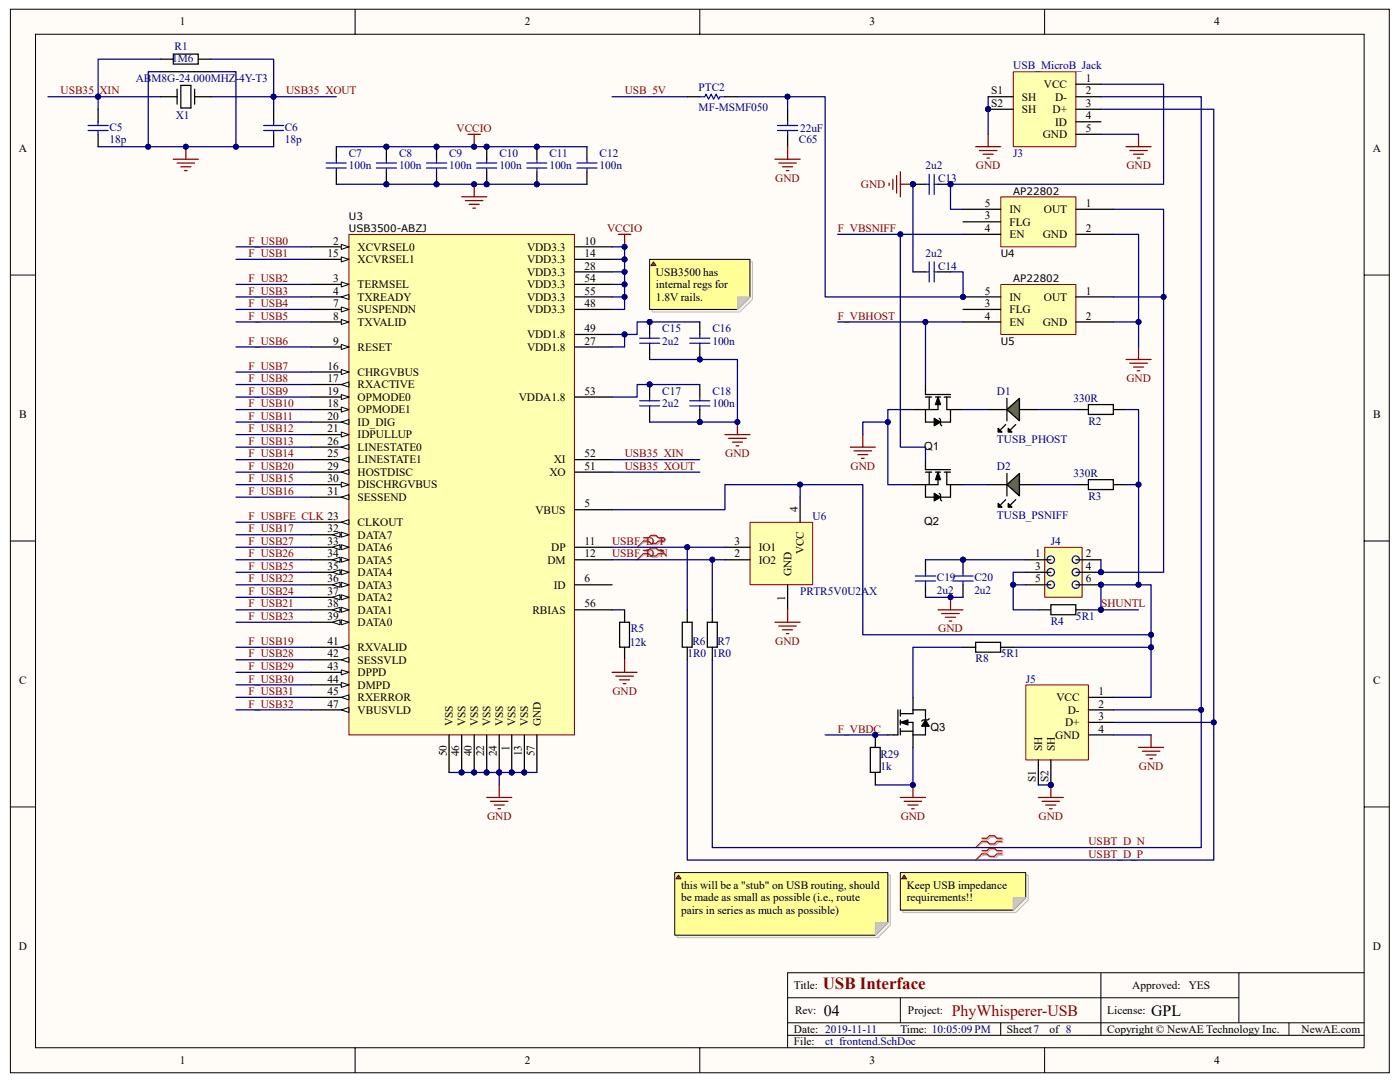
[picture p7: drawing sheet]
<svg xmlns="http://www.w3.org/2000/svg" width="279mm" height="216mm" viewBox="0 0 279 216" stroke-linecap="round" stroke-linejoin="round" font-family="sans-serif">
<path d="M2.1 1.9h275.2v212.2h-275.2z" fill="#fffcf8"/>
<path d="M2.1 1.8h275.2v212.3h-275.2z" fill="none" stroke="#000" stroke-width=".2"/>
<path d="M7.1 6.9h265.1v202.2h-265.1z" fill="#fffcf8"/>
<g fill="none" stroke="#000" stroke-width=".2">
<path d="M7.1 6.8h265.1v202.3h-265.1zM70.9 1.8v5M139.7 1.8v5M208.5 1.8v5M2.1 54.9h5M272.3 54.9h5M2.1 107.9h5M272.3 107.9h5M2.1 161h5M272.3 161h5M157.2 199.1h90M179.7 199.1v5"/>
<path d="M219.7 194.1v12.5M247.2 194.1h-90v15M272.3 194.1h-25.1v10M70.9 209.1v5M139.7 209.1v5M157.2 206.6h115.1M157.2 204.1h115.1M199.7 204.1v2.5M208.5 209.1v5M257.2 204.1v2.5"/>
</g>
<path d="M69.7 46.8h44.9v99.8h-44.9z" fill="#ffffb0"/>
<path d="M69.6 46.8h45v99.8h-45z" fill="none" stroke="#800000" stroke-width=".2"/>
<path d="M62.1 49.3h7.5M102.1 146.6v7.5" fill="none" stroke="#000" stroke-width=".25"/>
<circle cx="102.1" cy="154.1" r=".49" fill="#000080" stroke="#000080" stroke-width=".2"/>
<path d="M68.1 48.8l1.5 .5-1.5 .5z" fill="#fffcf8"/>
<path d="M68.1 48.8l1.5 .5-1.5 .5z" fill="none" stroke="#000" stroke-width=".2"/>
<path d="M62.1 56.7h7.5" fill="none" stroke="#000" stroke-width=".25"/>
<path d="M68.1 56.3l1.5 .4-1.5 .6z" fill="#fffcf8"/>
<path d="M68.1 56.3l1.5 .4-1.5 .6z" fill="none" stroke="#000" stroke-width=".2"/>
<path d="M62.1 59.2h7.5" fill="none" stroke="#000" stroke-width=".25"/>
<path d="M68.1 59.2l1.5-.4v1z" fill="#fffcf8"/>
<path d="M68.1 59.2l1.5-.4v1z" fill="none" stroke="#000" stroke-width=".2"/>
<path d="M62.1 61.7h7.5M114.6 101.7h7.6M114.6 116.7h7.6" fill="none" stroke="#000" stroke-width=".25"/>
<path d="M68.1 61.3l1.5 .4-1.5 .6z" fill="#fffcf8"/>
<path d="M68.1 61.3l1.5 .4-1.5 .6z" fill="none" stroke="#000" stroke-width=".2"/>
<path d="M62.1 64.2h7.5" fill="none" stroke="#000" stroke-width=".25"/>
<path d="M68.1 63.8l1.5 .4-1.5 .5z" fill="#fffcf8"/>
<path d="M68.1 63.8l1.5 .4-1.5 .5z" fill="none" stroke="#000" stroke-width=".2"/>
<path d="M62.1 69.2h7.5" fill="none" stroke="#000" stroke-width=".25"/>
<path d="M68.1 68.7l1.5 .5-1.5 .5z" fill="#fffcf8"/>
<path d="M68.1 68.7l1.5 .5-1.5 .5z" fill="none" stroke="#000" stroke-width=".2"/>
<path d="M62.1 51.8h7.5M114.6 49.3h7.6M114.6 51.8h7.6M114.6 109.2h7.6M114.6 111.7h7.6M104.6 146.6v7.5" fill="none" stroke="#000" stroke-width=".25"/>
<circle cx="104.6" cy="154.1" r=".49" fill="#000080" stroke="#000080" stroke-width=".2"/>
<path d="M68.1 51.3l1.5 .5-1.5 .5z" fill="#fffcf8"/>
<path d="M68.1 51.3l1.5 .5-1.5 .5z" fill="none" stroke="#000" stroke-width=".2"/>
<path d="M62.1 74.2h7.5" fill="none" stroke="#000" stroke-width=".25"/>
<path d="M68.1 73.7l1.5 .5-1.5 .5z" fill="#fffcf8"/>
<path d="M68.1 73.7l1.5 .5-1.5 .5z" fill="none" stroke="#000" stroke-width=".2"/>
<path d="M62.1 76.7h7.5" fill="none" stroke="#000" stroke-width=".25"/>
<path d="M68.1 76.7l1.5-.5v1z" fill="#fffcf8"/>
<path d="M68.1 76.7l1.5-.5v1z" fill="none" stroke="#000" stroke-width=".2"/>
<path d="M62.1 81.7h7.5" fill="none" stroke="#000" stroke-width=".25"/>
<path d="M68.1 81.2l1.5 .5-1.5 .5z" fill="#fffcf8"/>
<path d="M68.1 81.2l1.5 .5-1.5 .5z" fill="none" stroke="#000" stroke-width=".2"/>
<path d="M62.1 79.2h7.5" fill="none" stroke="#000" stroke-width=".25"/>
<path d="M68.1 78.7l1.5 .5-1.5 .5z" fill="#fffcf8"/>
<path d="M68.1 78.7l1.5 .5-1.5 .5z" fill="none" stroke="#000" stroke-width=".2"/>
<path d="M62.1 84.2h7.5" fill="none" stroke="#000" stroke-width=".25"/>
<path d="M68.1 84.2l1.5-.5v1z" fill="#fffcf8"/>
<path d="M68.1 84.2l1.5-.5v1z" fill="none" stroke="#000" stroke-width=".2"/>
<path d="M62.1 86.7h7.5" fill="none" stroke="#000" stroke-width=".25"/>
<path d="M68.1 86.2l1.5 .5-1.5 .5z" fill="#fffcf8"/>
<path d="M68.1 86.2l1.5 .5-1.5 .5z" fill="none" stroke="#000" stroke-width=".2"/>
<path d="M62.1 104.2h7.5M97.1 146.6v7.5" fill="none" stroke="#000" stroke-width=".25"/>
<circle cx="97.1" cy="154.1" r=".48" fill="#000080" stroke="#000080" stroke-width=".2"/>
<path d="M68.1 104.2l1.5-.5v1z" fill="#fffcf8"/>
<path d="M68.1 104.2l1.5-.5v1z" fill="none" stroke="#000" stroke-width=".2"/>
<path d="M62.1 91.7h7.5M99.6 146.6v7.5" fill="none" stroke="#000" stroke-width=".25"/>
<circle cx="99.6" cy="154.1" r=".49" fill="#000080" stroke="#000080" stroke-width=".2"/>
<path d="M68.1 91.7l1.5-.5v1z" fill="#fffcf8"/>
<path d="M68.1 91.7l1.5-.5v1z" fill="none" stroke="#000" stroke-width=".2"/>
<path d="M62.1 89.2h7.5" fill="none" stroke="#000" stroke-width=".25"/>
<path d="M68.1 89.2l1.5-.5v1z" fill="#fffcf8"/>
<path d="M68.1 89.2l1.5-.5v1z" fill="none" stroke="#000" stroke-width=".2"/>
<path d="M114.6 54.3h7.6M114.6 69.2h7.6M62.1 94.2h7.5" fill="none" stroke="#000" stroke-width=".25"/>
<path d="M68.1 94.2l1.5-.5v1z" fill="#fffcf8"/>
<path d="M68.1 94.2l1.5-.5v1z" fill="none" stroke="#000" stroke-width=".2"/>
<path d="M62.1 96.7h7.5" fill="none" stroke="#000" stroke-width=".25"/>
<path d="M68.1 96.2l1.5 .5-1.5 .5z" fill="#fffcf8"/>
<path d="M68.1 96.2l1.5 .5-1.5 .5z" fill="none" stroke="#000" stroke-width=".2"/>
<path d="M62.1 99.2h7.5" fill="none" stroke="#000" stroke-width=".25"/>
<path d="M68.1 99.2l1.5-.5v1z" fill="#fffcf8"/>
<path d="M68.1 99.2l1.5-.5v1z" fill="none" stroke="#000" stroke-width=".2"/>
<path d="M62.1 106.7h7.5" fill="none" stroke="#000" stroke-width=".25"/>
<path d="M68.1 106.2l1.5 .5-1.5 .5z" fill="#fffcf8"/>
<path d="M68.1 106.2l1.5 .5-1.5 .5z" fill="none" stroke="#000" stroke-width=".2"/>
<path d="M66.4 106.7l1.5-.5v1z" fill="#fffcf8"/>
<path d="M66.4 106.7l1.5-.5v1z" fill="none" stroke="#000" stroke-width=".2"/>
<path d="M62.1 109.2h7.5" fill="none" stroke="#000" stroke-width=".25"/>
<path d="M68.1 108.7l1.5 .5-1.5 .5z" fill="#fffcf8"/>
<path d="M68.1 108.7l1.5 .5-1.5 .5z" fill="none" stroke="#000" stroke-width=".2"/>
<path d="M66.4 109.2l1.5-.5v1z" fill="#fffcf8"/>
<path d="M66.4 109.2l1.5-.5v1z" fill="none" stroke="#000" stroke-width=".2"/>
<path d="M62.1 111.7h7.5" fill="none" stroke="#000" stroke-width=".25"/>
<path d="M68.1 111.2l1.5 .5-1.5 .5z" fill="#fffcf8"/>
<path d="M68.1 111.2l1.5 .5-1.5 .5z" fill="none" stroke="#000" stroke-width=".2"/>
<path d="M66.4 111.7l1.5-.5v1z" fill="#fffcf8"/>
<path d="M66.4 111.7l1.5-.5v1z" fill="none" stroke="#000" stroke-width=".2"/>
<path d="M62.1 114.2h7.5" fill="none" stroke="#000" stroke-width=".25"/>
<path d="M68.1 113.7l1.5 .5-1.5 .5z" fill="#fffcf8"/>
<path d="M68.1 113.7l1.5 .5-1.5 .5z" fill="none" stroke="#000" stroke-width=".2"/>
<path d="M66.4 114.2l1.5-.5v1z" fill="#fffcf8"/>
<path d="M66.4 114.2l1.5-.5v1z" fill="none" stroke="#000" stroke-width=".2"/>
<path d="M62.1 116.7h7.5" fill="none" stroke="#000" stroke-width=".25"/>
<path d="M68.1 116.2l1.5 .5-1.5 .5z" fill="#fffcf8"/>
<path d="M68.1 116.2l1.5 .5-1.5 .5z" fill="none" stroke="#000" stroke-width=".2"/>
<path d="M66.4 116.7l1.5-.5v1z" fill="#fffcf8"/>
<path d="M66.4 116.7l1.5-.5v1z" fill="none" stroke="#000" stroke-width=".2"/>
<path d="M62.1 119.2h7.5" fill="none" stroke="#000" stroke-width=".25"/>
<path d="M68.1 118.7l1.5 .5-1.5 .5z" fill="#fffcf8"/>
<path d="M68.1 118.7l1.5 .5-1.5 .5z" fill="none" stroke="#000" stroke-width=".2"/>
<path d="M66.4 119.2l1.5-.5v1z" fill="#fffcf8"/>
<path d="M66.4 119.2l1.5-.5v1z" fill="none" stroke="#000" stroke-width=".2"/>
<path d="M62.1 121.7h7.5" fill="none" stroke="#000" stroke-width=".25"/>
<path d="M68.1 121.2l1.5 .5-1.5 .5z" fill="#fffcf8"/>
<path d="M68.1 121.2l1.5 .5-1.5 .5z" fill="none" stroke="#000" stroke-width=".2"/>
<path d="M66.4 121.7l1.5-.5v1z" fill="#fffcf8"/>
<path d="M66.4 121.7l1.5-.5v1z" fill="none" stroke="#000" stroke-width=".2"/>
<path d="M62.1 124.2h7.5" fill="none" stroke="#000" stroke-width=".25"/>
<path d="M68.1 123.7l1.5 .5-1.5 .5z" fill="#fffcf8"/>
<path d="M68.1 123.7l1.5 .5-1.5 .5z" fill="none" stroke="#000" stroke-width=".2"/>
<path d="M66.4 124.2l1.5-.5v1z" fill="#fffcf8"/>
<path d="M66.4 124.2l1.5-.5v1z" fill="none" stroke="#000" stroke-width=".2"/>
<path d="M62.1 129.2h7.5M94.6 146.6v7.5" fill="none" stroke="#000" stroke-width=".25"/>
<circle cx="94.6" cy="154.1" r=".49" fill="#000080" stroke="#000080" stroke-width=".2"/>
<path d="M68.1 129.2l1.5-.5v1z" fill="#fffcf8"/>
<path d="M68.1 129.2l1.5-.5v1z" fill="none" stroke="#000" stroke-width=".2"/>
<path d="M62.1 131.7h7.5" fill="none" stroke="#000" stroke-width=".25"/>
<path d="M68.1 131.7l1.5-.5v1z" fill="#fffcf8"/>
<path d="M68.1 131.7l1.5-.5v1z" fill="none" stroke="#000" stroke-width=".2"/>
<path d="M62.1 134.2h7.5" fill="none" stroke="#000" stroke-width=".25"/>
<path d="M68.1 133.7l1.5 .5-1.5 .5z" fill="#fffcf8"/>
<path d="M68.1 133.7l1.5 .5-1.5 .5z" fill="none" stroke="#000" stroke-width=".2"/>
<path d="M62.1 136.7h7.5" fill="none" stroke="#000" stroke-width=".25"/>
<path d="M68.1 136.2l1.5 .5-1.5 .5z" fill="#fffcf8"/>
<path d="M68.1 136.2l1.5 .5-1.5 .5z" fill="none" stroke="#000" stroke-width=".2"/>
<path d="M62.1 139.1h7.5" fill="none" stroke="#000" stroke-width=".25"/>
<path d="M68.1 139.1l1.5-.4v1z" fill="#fffcf8"/>
<path d="M68.1 139.1l1.5-.4v1z" fill="none" stroke="#000" stroke-width=".2"/>
<path d="M62.1 141.6h7.5M92.1 146.6v7.5" fill="none" stroke="#000" stroke-width=".25"/>
<circle cx="92.1" cy="154.1" r=".49" fill="#000080" stroke="#000080" stroke-width=".2"/>
<path d="M68.1 141.6l1.5-.4v1z" fill="#fffcf8"/>
<path d="M68.1 141.6l1.5-.4v1z" fill="none" stroke="#000" stroke-width=".2"/>
<path d="M114.6 56.7h7.6M114.6 59.2h7.6M114.6 61.7h7.6M114.6 66.7h7.6M114.6 79.2h7.6M114.6 94.2h7.6M114.6 91.7h7.6M114.6 121.7h7.6M89.6 146.6v7.5M107.1 146.6v7.5" fill="none" stroke="#000" stroke-width=".25"/>
<g fill="#000080" stroke="#000080" stroke-width=".2">
<circle cx="102.1" cy="154.1" r=".49"/>
<circle cx="104.6" cy="154.1" r=".49"/>
<circle cx="97.1" cy="154.1" r=".48"/>
<circle cx="99.6" cy="154.1" r=".49"/>
<circle cx="94.6" cy="154.1" r=".49"/>
<circle cx="92.1" cy="154.1" r=".49"/>
</g>
<path d="M202.2 14.4h12.5v14.9h-12.5z" fill="#ffffb0"/>
<path d="M202.2 14.3h12.5v15h-12.5z" fill="none" stroke="#800000" stroke-width=".2"/>
<path d="M197.2 19.3h5M214.7 19.3h5M214.7 16.8h5M197.2 21.8h5M214.7 21.8h5M214.7 26.8h5M214.7 24.3h5" fill="none" stroke="#000" stroke-width=".25"/>
<circle cx="197.2" cy="21.8" r=".49" fill="#000080" stroke="#000080" stroke-width=".2"/>
<path d="M204.7 136.7h12.5v14.9h-12.5z" fill="#ffffb0"/>
<path d="M204.7 136.7h12.5v14.9h-12.5z" fill="none" stroke="#800000" stroke-width=".2"/>
<path d="M217.2 139.1h5M207.2 151.6v5M209.7 151.6v5M217.2 141.6h5M217.2 144.1h5M217.2 146.6h5" fill="none" stroke="#000" stroke-width=".25"/>
<circle cx="209.7" cy="156.6" r=".49" fill="#000080" stroke="#000080" stroke-width=".2"/>
<path d="M208.5 109.2h7.5v10h-7.5z" fill="#ffffb0"/>
<path d="M208.5 109.2h7.5v10h-7.5z" fill="none" stroke="#800000" stroke-width=".2"/>
<path d="M204.7 111.7h5M204.7 114.2h5M204.7 116.7h5M214.7 111.7h5M214.7 114.2h5M214.7 116.7h5" fill="none" stroke="#000" stroke-width=".25"/>
<g fill="#000080" stroke="#000080" stroke-width=".2">
<circle cx="219.7" cy="114.2" r=".49"/>
<circle cx="219.7" cy="116.7" r=".49"/>
</g>
<g fill="none" stroke="#00f" stroke-width=".25">
<circle cx="209.7" cy="111.7" r=".74"/>
<circle cx="209.7" cy="114.2" r=".74"/>
<circle cx="209.7" cy="116.7" r=".74"/>
<circle cx="214.7" cy="116.7" r=".74"/>
<circle cx="214.7" cy="111.7" r=".74"/>
<circle cx="214.7" cy="114.2" r=".74"/>
</g>
<path d="M199.7 39.3h15v10h-15z" fill="#ffffb0"/>
<path d="M199.7 39.3h15v10h-15z" fill="none" stroke="#800000" stroke-width=".2"/>
<path d="M192.2 41.8h7.5M192.2 46.8h7.5M192.2 44.3h7.5M214.7 41.8h7.5M214.7 46.8h7.5" fill="none" stroke="#000" stroke-width=".25"/>
<path d="M199.7 56.8h15v9.9h-15z" fill="#ffffb0"/>
<path d="M199.7 56.8h15v9.9h-15z" fill="none" stroke="#800000" stroke-width=".2"/>
<g fill="none" stroke="#000" stroke-width=".25">
<path d="M192.2 59.2h7.5M214.7 59.2h7.5M192.2 64.2h7.5M192.2 61.7h7.5M214.7 64.2h7.5M182.2 139.1v3.3h-2.5M179.2 141.6v5h-2M179.7 144.1h2.5v5M179.7 145.9h2.5M179.7 144.1l1.5-.4v1zM179.7 141.6v1.3M179.7 143.7v1"/>
<path d="M179.7 145.4v1.2M182.2 141.6h2.5v2.1M184.7 143.7l.7 1.2h-1.5zM184.7 144.9v1.7h-2.5M185.4 143.4l-.2 .3h-1l-.3 .2"/>
</g>
<circle cx="192.2" cy="59.2" r=".49" fill="#000080" stroke="#000080" stroke-width=".2"/>
<path d="M179.7 144.1l1.5-.4v1zM184.7 143.7l.7 1.2h-1.5z" fill="#000"/>
<path d="M149.7 104.2h12.5v12.5h-12.5z" fill="#ffffb0"/>
<path d="M149.7 104.2h12.5v12.5h-12.5z" fill="none" stroke="#800000" stroke-width=".2"/>
<path d="M159.7 99.2v5M197.2 81.7h3.8M200.7 84.7l-1 1M202.7 84.7l-1 1M203.5 81.7h3.7M144.7 109.2h5M144.7 111.7h5M157.2 116.7v5" fill="none" stroke="#000" stroke-width=".25"/>
<g fill="none" stroke="#800000" stroke-width=".25">
<path d="M194.7 29.3h5M195.5 30h3.4M196.2 30.8h2M197 31.5h.5M197.2 26.8v2.5M224.7 29.3h5M225.5 30h3.5M226.2 30.8h2M227 31.5h.5M227.2 26.8v2.5M224.7 71.7h5M225.5 72.5h3.5"/>
<path d="M226.2 73.2h2M227 74h.5M227.2 69.2v2.5M97.1 159.1h5M97.9 159.9h3.5M99.6 156.6v2.5M179.7 159.1h5M180.4 159.9h3.5M182.2 156.6v2.5M207.2 159.1h5M208 159.9h3.5M209.7 156.6v2.5"/>
<path d="M227.2 149.1h5M228 149.9h3.5M228.7 150.6h2M229.5 151.4h.5M229.7 146.6v2.5M98.6 160.6h2M99.4 161.4h.5M181.2 160.6h2M181.9 161.4h.5M208.7 160.6h2M209.5 161.4h.5"/>
</g>
<g fill="#000080" stroke="#000080" stroke-width=".2">
<circle cx="182.2" cy="156.6" r=".49"/>
<circle cx="209.7" cy="156.6" r=".49"/>
</g>
<path d="M201 81.7l2.5-2.2v4.5z" fill="#0f0"/>
<path d="M201 79.5v4.5M197.2 96.7h3.8M199.2 85.5l.8 .7h-.8zM200.7 99.7l-1 1M201 81.7l2.5-2.2v4.5zM201.2 85.5l.8 .7h-.8zM202.7 99.7l-1 1M203.5 96.7h3.7" fill="none" stroke="#000" stroke-width=".25"/>
<path d="M199.2 85.5l.8 .7h-.8zM201.2 85.5l.8 .7h-.8z" fill="#000"/>
<path d="M201 96.7l2.5-2.2v4.5z" fill="#0f0"/>
<g fill="none" stroke="#000" stroke-width=".25">
<path d="M32.1 11.8h2.5M32.1 19.3h3.2M32.1 14.3h4.9M34.6 10.8h5v2h-5zM35.3 17.8v3M36.1 17h2v4.5h-2zM37.2 14.3h4.9M38.8 19.3h3.3M38.8 17.8v3M39.6 11.8h2.5M137.2 19.3h2.5M144.7 19.3h2.5"/>
<path d="M19.6 21.8v2.5M19.6 26.8v2.5M54.6 21.8v2.5M54.6 26.8v2.5M67.1 29.3v2.5M67.1 34.3v2.5M77.1 29.3v2.5M77.1 34.3v2.5M87.1 29.3v2.5M87.1 34.3v2.5M97.1 29.3v2.5M97.1 34.3v2.5"/>
<path d="M107.1 29.3v2.5M107.1 34.3v2.5M117.1 29.3v2.5M117.1 34.3v2.5M157.2 21.8v2.5M157.2 26.8v2.5M182.2 36.8h2.5M187.2 36.8h2.5M182.2 54.3h2.5M187.2 54.3h2.5M129.6 64.2v2.5M129.6 69.2v2.5"/>
<path d="M129.6 76.7v2.5M139.7 64.2v2.5M139.7 69.2v2.5M139.7 76.7v2.5M184.7 76.7v2h5M184.7 79.2h1.2M185.4 79.2v2.5M186.7 79.2h1M187.2 79.2l.5 1.5h-1zM187.2 79.2v2.5h-5M188.4 79.2h1.3M189 79.2v2.5h3.2"/>
<path d="M129.6 81.7v2.5M139.7 81.7v2.5M184.7 81.7v2.5h1.7M184.7 91.7v2h5M184.7 96.7v2.5h1.7M184.7 94.2h1.2M185.4 94.2v2.5M186.4 83.5l1.3 .7-1.3 .8zM186.4 98.4l1.3 .8-1.3 .7zM186.7 94.2h1M187.2 94.2l.5 1.5h-1zM187.2 94.2v2.5h-5"/>
<path d="M187.5 83.5l.2 .2v1l.2 .3M187.5 98.4l.2 .3v1l.2 .2M188.4 94.2h1.3M189 94.2v2.5h3.2M189.7 81.7v2.5h-2M189.7 96.7v2.5h-2M201 96.7l2.5-2.2v4.5zM201 94.5v4.5M214.7 81.7h2.5M214.7 96.7h2.5M217.2 80.7h5v2h-5zM217.2 95.7h5v2h-5z"/>
<path d="M222.2 81.7h2.5M222.2 96.7h2.5M184.7 111.7v2.5M184.7 116.7v2.5M192.2 111.7v2.5M192.2 116.7v2.5M199.2 100.5l.8 .7h-.8zM201.2 100.5l.8 .7h-.8zM123.7 124.2h1.9v4.9h-1.9zM124.7 121.7v2.5M124.7 129.2v2.5M136.2 124.2h1.9v4.9h-1.9z"/>
<path d="M137.2 121.7v2.5M137.2 129.2v2.5M141.2 124.2h2v4.9h-2zM142.2 121.7v2.5M142.2 129.2v2.5M192.2 129.2h2.5M194.7 128.2h5v1.9h-5zM199.7 129.2h2.5M207.2 121.7h2.5M209.7 120.7h5v2h-5zM214.7 121.7h2.5M173.7 149.1h2v5h-2z"/>
<path d="M174.7 146.6v2.5M174.7 154.1v2.5"/>
</g>
<path d="M187.2 79.2l.5 1.5h-1zM186.4 83.5l1.3 .7-1.3 .8zM187.2 94.2l.5 1.5h-1zM186.4 98.4l1.3 .8-1.3 .7zM199.2 100.5l.8 .7h-.8zM201.2 100.5l.8 .7h-.8z" fill="#000"/>
<g fill="none" stroke="#800000" stroke-width=".25">
<path d="M34.6 31.8h5M35.3 32.5h3.5M36.1 33.3h2M36.8 34h.5M37.1 29.3v2.5M92.1 39.3h5M93.4 26.8h2.5M94.6 26.8v2.5M94.6 36.8v2.5M154.7 31.8h5M155.4 32.5h3.5M156.2 33.3h2"/>
<path d="M156.9 34h.5M157.2 29.3v2.5M177.4 36.5v.5M178.2 35.8v2M178.9 35v3.5M179.7 36.8h2.5M179.7 34.3v5M92.9 40h3.5M93.6 40.8h2M94.4 41.5h.5M123.4 46.8h2.5M124.7 46.8v2.5"/>
<path d="M144.7 86.7h5M145.4 87.5h3.5M146.2 88.2h2M146.9 89h.5M147.2 84.2v2.5M169.7 89.2h5M170.4 90h3.5M171.2 90.7h2M171.9 91.5h.5M172.2 86.7v2.5M189.7 119.2v2.5M122.2 134.2h4.9"/>
<path d="M122.9 134.9h3.5M123.7 135.7h1.9M124.4 136.4h.5M124.7 131.7v2.5M154.7 124.2h5M155.4 124.9h3.5M156.2 125.7h2M156.9 126.4h.5M157.2 121.7v2.5M187.2 121.7h5M187.9 122.4h3.6M188.7 123.2h2"/>
<path d="M189.4 123.9h.5"/>
</g>
<g fill="#000080" stroke="#000080" stroke-width=".2">
<circle cx="182.2" cy="36.8" r=".49"/>
<circle cx="189.7" cy="36.8" r=".49"/>
<circle cx="192.2" cy="111.7" r=".49"/>
<circle cx="189.7" cy="119.2" r=".49"/>
<circle cx="124.6" cy="49.3" r=".49"/>
<circle cx="37.1" cy="29.3" r=".49"/>
<circle cx="129.6" cy="64.2" r=".49"/>
<circle cx="139.7" cy="71.7" r=".49"/>
<circle cx="87.1" cy="29.3" r=".49"/>
<circle cx="87.1" cy="36.8" r=".49"/>
<circle cx="97.1" cy="29.3" r=".49"/>
<circle cx="97.1" cy="36.8" r=".49"/>
<circle cx="107.1" cy="29.3" r=".49"/>
<circle cx="107.1" cy="36.8" r=".49"/>
<circle cx="129.6" cy="76.7" r=".49"/>
<circle cx="139.7" cy="84.2" r=".49"/>
<circle cx="77.1" cy="29.3" r=".49"/>
<circle cx="77.1" cy="36.8" r=".49"/>
<circle cx="94.6" cy="36.8" r=".49"/>
<circle cx="94.6" cy="29.3" r=".49"/>
<circle cx="147.2" cy="84.2" r=".48"/>
<circle cx="219.7" cy="121.7" r=".49"/>
<circle cx="174.7" cy="146.6" r=".48"/>
<circle cx="232.2" cy="59.2" r=".49"/>
<circle cx="227.2" cy="64.2" r=".49"/>
<circle cx="142.2" cy="111.7" r=".49"/>
<circle cx="239.7" cy="141.6" r=".48"/>
<circle cx="242.2" cy="144.1" r=".49"/>
<circle cx="209.7" cy="156.6" r=".49"/>
<circle cx="197.2" cy="21.8" r=".49"/>
<circle cx="92.1" cy="154.1" r=".49"/>
<circle cx="94.6" cy="154.1" r=".49"/>
<circle cx="97.1" cy="154.1" r=".48"/>
<circle cx="99.6" cy="154.1" r=".49"/>
<circle cx="102.1" cy="154.1" r=".49"/>
<circle cx="104.6" cy="154.1" r=".49"/>
<circle cx="124.6" cy="51.7" r=".49"/>
<circle cx="124.6" cy="54.2" r=".49"/>
<circle cx="124.6" cy="56.7" r=".49"/>
<circle cx="124.6" cy="59.2" r=".49"/>
<circle cx="124.6" cy="66.7" r=".49"/>
<circle cx="177.2" cy="84.2" r=".49"/>
<circle cx="184.7" cy="64.2" r=".49"/>
<circle cx="179.7" cy="46.8" r=".49"/>
<circle cx="159.7" cy="96.7" r=".49"/>
<circle cx="229.7" cy="126.7" r=".49"/>
<circle cx="229.7" cy="129.2" r=".49"/>
<circle cx="202.2" cy="116.7" r=".49"/>
<circle cx="227.2" cy="96.7" r=".49"/>
<circle cx="227.2" cy="116.7" r=".49"/>
<circle cx="137.2" cy="109.2" r=".49"/>
<circle cx="19.6" cy="19.3" r=".49"/>
<circle cx="54.6" cy="19.3" r=".49"/>
<circle cx="29.6" cy="29.3" r=".49"/>
<circle cx="47.1" cy="29.3" r=".49"/>
<circle cx="219.7" cy="114.2" r=".49"/>
<circle cx="157.2" cy="19.3" r=".49"/>
<circle cx="192.2" cy="59.2" r=".49"/>
<circle cx="182.2" cy="156.6" r=".49"/>
<circle cx="219.7" cy="116.7" r=".49"/>
</g>
<g fill="none" stroke="#00f" stroke-width=".25">
<path d="M139.7 19.3h1l.2-.5 .5 1 .5-1 .5 1 .5-1 .5 1 .3-.5h1M17.6 26h4M17.6 25h4M19.6 24.3v.7M19.6 26v.8M52.6 26h4M52.6 25h4M54.6 24.3v.7M54.6 26v.8M65.1 33.5h4M65.1 32.5h4M67.1 31.8v.7"/>
<path d="M67.1 33.5v.8M75.1 33.5h4M75.1 32.5h4M77.1 31.8v.7M77.1 33.5v.8M85.1 33.5h4M85.1 32.5h4M87.1 31.8v.7M87.1 33.5v.8M95.1 33.5h4M95.1 32.5h4M97.1 31.8v.7"/>
<path d="M97.1 33.5v.8M105.1 33.5h4M105.1 32.5h4M107.1 31.8v.7M107.1 33.5v.8M115.1 33.5h4M115.1 32.5h4M117.1 31.8v.7M117.1 33.5v.8M155.2 26h4M155.2 25h4M157.2 24.3v.7"/>
<path d="M157.2 26v.8M184.7 36.8h.7M185.4 34.8v4M186.4 34.8v4M186.4 36.8h.8M184.7 54.3h.7M185.4 52.3v4M186.4 52.3v4M186.4 54.3h.8M127.7 68.5h4M127.7 67.5h4M127.7 80h4"/>
<path d="M129.6 66.7v.8M129.6 68.5v.7M129.6 79.2v.8M137.7 68.5h4M137.7 67.5h4M137.7 80h4M139.7 66.7v.8M139.7 68.5v.7M139.7 79.2v.8M127.7 81h4M129.6 81v.7M137.7 81h4"/>
<path d="M139.7 81v.7M182.7 114.9h4M182.7 115.9h4M184.7 114.2v.7M184.7 115.9v.8M190.2 114.9h4M190.2 115.9h4M192.2 114.2v.7M192.2 115.9v.8"/>
</g>
<path d="M128.7 110.1h.9l.6-.5h.9l.6 .5h1M128.7 110.7h.9l.6 .5h.9l.6-.5h1M128.7 107.6h.9l.6-.5h.9l.6 .5h1M128.7 108.2h.9l.6 .5h.9l.6-.5h1M196.2 170h1l.5-.5h1l.5 .5h1M196.2 170.6h1l.5 .5h1l.5-.5h1M196.2 167.5h1l.5-.5h1l.5 .5h1M196.2 168.1h1l.5 .5h1l.5-.5h1" fill="none" stroke="#d0a19e" stroke-width=".25"/>
<path d="M128.7 110.7l-1.6 1M128.7 108.2l-1.6 1M196.2 170.6l-1.5 1M196.2 168.1l-1.5 1" fill="none" stroke="#d0a19e" stroke-width=".2"/>
<path d="M128.4 109.8h1l.5-.5h1l.5 .5h1M128.4 110.4h1l.5 .5h1l.5-.5h1M128.4 107.3h1l.5-.5h1l.5 .5h1M128.4 107.9h1l.5 .5h1l.5-.5h1M196 169.7h1l.5-.5h1l.4 .5h1.1M196 170.4h1l.5 .5h1l.4-.5h1.1M196 167.3h1l.5-.5h1l.4 .5h1.1M196 167.9h1l.5 .5h1l.4-.5h1.1" fill="none" stroke="#f00" stroke-width=".25"/>
<path d="M128.4 110.4l-1.3 1.3M128.4 108l-1.3 1.2M196 170.4l-1.3 1.2M196 167.9l-1.3 1.2" fill="none" stroke="#f00" stroke-width=".2"/>
<g fill="none" stroke="#000080" stroke-width=".25">
<path d="M32.1 14.3h-2.5v15M32.1 11.8h-12.5v7.5h-10M32.1 19.3h-12.5v2.5M42.1 19.3h12.5v2.5M42.1 14.3h5v15M42.1 11.8h12.5v7.5h12.5M122.2 19.3h15M147.2 19.3h10v2.5M157.2 19.3h7.5v39.9h27.5v-4.9h-2.5M197.2 19.3v7.5M219.7 16.8h12.5v20h-42.5v5h2.5M219.7 19.3h20v122.3h-17.5"/>
<path d="M19.6 29.3h35M67.1 29.3h50M67.1 36.8h50M182.2 36.8v17.5M219.7 26.8h7.5M219.7 21.8h22.5v122.3h-20M47.1 59.2h15M47.1 56.7h15M47.1 51.8h15M47.1 49.3h15M122.2 49.3h2.5v12.4h-2.5M122.2 59.2h2.5"/>
<path d="M122.2 56.7h2.5M122.2 54.3h2.5M122.2 51.8h2.5M167.2 46.8h12.5M192.2 46.8h-12.5v42.4h5v2.5M222.2 41.8h10v17.4h-10M222.2 46.8h5v22.4M232.2 59.2v55h-12.5v-2.5M47.1 64.2h15M47.1 61.7h15M47.1 69.2h15M47.1 74.2h15"/>
<path d="M47.1 76.7h15M47.1 79.2h15M122.2 66.7h2.5v2.5h-2.5M129.6 71.7h17.6v12.5h-17.6M139.7 64.2h-12.6v2.5h-2.4M139.7 76.7h-12.6v2.5h-4.9M167.2 64.2h17.5M192.2 64.2h-7.5v12.5M222.2 64.2h5M47.1 81.7h15M47.1 96.7h15M47.1 84.2h15"/>
<path d="M47.1 86.7h15M47.1 89.2h15M47.1 91.7h15M47.1 94.2h15M47.1 99.2h15M122.2 91.7h17.5M122.2 94.2h17.5M159.7 96.7h-15v5h-22.5M159.7 99.2v-2.5h12.5v30h57.5M177.2 84.2h-5v2.5M182.2 81.7h-5v15h5M192.2 81.7h5"/>
<path d="M192.2 96.7h5M207.2 96.7h7.5M207.2 81.7h7.5M224.7 81.7h2.5v15h-2.5M227.2 96.7v20M47.1 119.2h15M47.1 104.2h15M47.1 106.7h15M47.1 109.2h15M47.1 111.7h15M47.1 114.2h15M47.1 116.7h15"/>
<path d="M122.2 111.7h20v10M122.2 109.2h22.5M137.2 109.2v12.5M142.2 111.7h2.5M184.7 119.2h7.5M184.7 111.7h20M204.7 114.2h-2.5v2.5M204.7 116.7h-2.5v5h5M47.1 129.2h15M47.1 121.7h15M47.1 131.7h15M47.1 134.2h15"/>
<path d="M47.1 136.7h15M47.1 124.2h15M47.1 139.1h15M122.2 121.7h2.5M137.2 131.7v39.9h105v-27.5M142.2 131.7v37.4h97.5v-27.5M192.2 129.2h-10v9.9M202.2 129.2h27.5M217.2 121.7h2.5v-5h10v22.4h-7.5M219.7 121.7h7.5M47.1 141.6h15M89.6 154.1h17.5"/>
<path d="M99.6 154.1v2.5M164.7 146.6h12.5M182.2 149.1v7.5h-7.5M207.2 156.6h2.5M222.2 146.6h7.5"/>
</g>
<path d="M180.2 174.6h25v5l-2.5 2.5h-22.5z" fill-rule="evenodd" fill="#f7f4e4"/>
<path d="M180.2 174.6h25v5l-2.5 2.5h-22.5z" fill="none" stroke="#bfbdba" stroke-width=".2"/>
<path d="M179.7 174.1h25v5l-2.5 2.5h-22.5z" fill-rule="evenodd" fill="#ffff96"/>
<path d="M179.7 174.1h25v5l-2.5 2.5h-22.5z" fill="none" stroke="#000" stroke-width=".2"/>
<path d="M202.2 179.1h2.5l-2.5 2.5z" fill="#ccc9c1"/>
<path d="M202.2 179.1h2.5l-2.5 2.5z" fill="none" stroke="#bfbdba" stroke-width=".2"/>
<path d="M180.4 174.6l.5 .8h-1z" fill="#ff331e"/>
<path d="M180.4 174.6l.5 .8h-1z" fill="none" stroke="#300" stroke-width=".2"/>
<path d="M135.1 174.6h42.6v10l-2.5 2.5h-40.1z" fill-rule="evenodd" fill="#f7f4e4"/>
<path d="M135.1 174.6h42.6v10l-2.5 2.5h-40.1z" fill="none" stroke="#bfbdba" stroke-width=".2"/>
<path d="M134.7 174.1h42.5v10l-2.5 2.5h-40z" fill-rule="evenodd" fill="#ffff96"/>
<path d="M134.7 174.1h42.5v10l-2.5 2.5h-40z" fill="none" stroke="#000" stroke-width=".2"/>
<path d="M174.7 184.1h2.5l-2.5 2.5z" fill="#ccc9c1"/>
<path d="M174.7 184.1h2.5l-2.5 2.5z" fill="none" stroke="#bfbdba" stroke-width=".2"/>
<path d="M135.4 174.6l.5 .8h-1z" fill="#ff331e"/>
<path d="M135.4 174.6l.5 .8h-1z" fill="none" stroke="#300" stroke-width=".2"/>
<path d="M130.2 52.3h20v7.5l-2.5 2.5h-17.5z" fill-rule="evenodd" fill="#f7f4e4"/>
<path d="M130.2 52.3h20v7.5l-2.5 2.5h-17.5z" fill="none" stroke="#bfbdba" stroke-width=".2"/>
<path d="M129.6 51.8h20.1v7.4l-2.5 2.5h-17.6z" fill-rule="evenodd" fill="#ffff96"/>
<path d="M129.6 51.8h20.1v7.4l-2.5 2.5h-17.6z" fill="none" stroke="#000" stroke-width=".2"/>
<path d="M147.2 59.2h2.5l-2.5 2.5z" fill="#ccc9c1"/>
<path d="M147.2 59.2h2.5l-2.5 2.5z" fill="none" stroke="#bfbdba" stroke-width=".2"/>
<path d="M130.4 52.3l.5 .7h-1z" fill="#ff331e"/>
<path d="M130.4 52.3l.5 .7h-1z" fill="none" stroke="#300" stroke-width=".2"/>
<text font-size="3.4" fill="#800000" x="164.2" y="197.4">USB Interface</text>
<g font-size="3.2">
<text x="164.4" y="202.6">04</text>
<text x="229.7" y="202.6">GPL</text>
</g>
<text font-size="3.2" fill="#800000" x="189.9" y="202.6">PhyWhisperer-USB</text>
<g font-size="2.3">
<text x="35.9" y="5.1">1</text>
<text x="104.7" y="5.1">2</text>
<text x="173.5" y="5.1">3</text>
<text x="242.3" y="5.1">4</text>
<text x="208.3" y="17.6">VCC</text>
<text x="216.7" y="16.3">1</text>
<text x="197.8" y="18.8">S1</text>
<text x="197.8" y="21.3">S2</text>
<text x="204" y="20.1">SH</text>
<text x="204" y="22.6">SH</text>
<text x="210.1" y="22.6">D+</text>
<text x="210.6" y="20.1">D-</text>
<text x="216.7" y="21.3">3</text>
<text x="216.7" y="18.8">2</text>
<text x="216.7" y="23.8">4</text>
<text x="208.1" y="27.6">GND</text>
<text x="210.6" y="25.1">ID</text>
<text x="216.7" y="26.3">5</text>
<text x="3.8" y="30.4">A</text>
<text x="274" y="30.4">A</text>
<text x="196.6" y="41.3">5</text>
<text x="216.7" y="41.3">1</text>
<text x="196.6" y="43.8">3</text>
<text x="196.6" y="46.3">4</text>
<text x="201.5" y="45">FLG</text>
<text x="201.5" y="47.5">EN</text>
<text x="201.5" y="42.5">IN</text>
<text x="208.1" y="47.5">GND</text>
<text x="208.3" y="42.5">OUT</text>
<text x="216.7" y="46.3">2</text>
<text x="65.4" y="51.3">15</text>
<text x="66.5" y="48.8">2</text>
<text x="71.4" y="50">XCVRSEL0</text>
<text x="71.4" y="52.5">XCVRSEL1</text>
<text x="105.2" y="50">VDD3.3</text>
<text x="105.2" y="52.5">VDD3.3</text>
<text x="116.6" y="48.8">10</text>
<text x="116.6" y="51.3">14</text>
<text x="116.6" y="53.8">28</text>
<text x="66.5" y="56.3">3</text>
<text x="66.5" y="58.8">4</text>
<text x="71.4" y="57.5">TERMSEL</text>
<text x="105.2" y="55">VDD3.3</text>
<text x="105.2" y="57.5">VDD3.3</text>
<text x="116.6" y="56.3">54</text>
<text x="116.6" y="58.8">55</text>
<text x="130.9" y="55">USB3500 has</text>
<text x="130.9" y="57.5">internal regs for</text>
<text x="196.6" y="58.8">5</text>
<text x="216.7" y="58.8">1</text>
<text x="66.5" y="61.3">7</text>
<text x="66.5" y="63.8">8</text>
<text x="71.4" y="60">TXREADY</text>
<text x="71.4" y="62.5">SUSPENDN</text>
<text x="71.4" y="65">TXVALID</text>
<text x="105.2" y="62.5">VDD3.3</text>
<text x="105.2" y="60">VDD3.3</text>
<text x="116.6" y="61.3">48</text>
<text x="130.9" y="60">1.8V rails.</text>
<text x="196.6" y="61.3">3</text>
<text x="196.6" y="63.8">4</text>
<text x="201.5" y="62.5">FLG</text>
<text x="201.5" y="65">EN</text>
<text x="201.5" y="60">IN</text>
<text x="208.1" y="65">GND</text>
<text x="208.3" y="60">OUT</text>
<text x="216.7" y="63.8">2</text>
<text x="66.5" y="68.7">9</text>
<text x="71.4" y="70">RESET</text>
<text x="105.2" y="70">VDD1.8</text>
<text x="105.2" y="67.5">VDD1.8</text>
<text x="116.6" y="68.7">27</text>
<text x="116.6" y="66.3">49</text>
<text x="65.4" y="73.7">16</text>
<text x="65.4" y="76.2">17</text>
<text x="71.4" y="75">CHRGVBUS</text>
<text x="71.4" y="77.5">RXACTIVE</text>
<text x="3.8" y="83.4">B</text>
<text x="65.4" y="81.2">18</text>
<text x="65.4" y="78.7">19</text>
<text x="65.4" y="83.7">20</text>
<text x="71.4" y="82.5">OPMODE1</text>
<text x="71.4" y="80">OPMODE0</text>
<text x="103.5" y="80">VDDA1.8</text>
<text x="116.6" y="78.7">53</text>
<text x="274" y="83.4">B</text>
<text x="65.4" y="86.2">21</text>
<text x="65.4" y="88.7">26</text>
<text x="71.4" y="85">ID_DIG</text>
<text x="71.4" y="87.5">IDPULLUP</text>
<text x="71.4" y="90">LINESTATE0</text>
<text x="65.4" y="91.2">25</text>
<text x="65.4" y="93.7">29</text>
<text x="71.4" y="92.5">LINESTATE1</text>
<text x="71.4" y="95">HOSTDISC</text>
<text x="109.6" y="95">XO</text>
<text x="110.5" y="92.5">XI</text>
<text x="116.6" y="91.2">52</text>
<text x="116.6" y="93.7">51</text>
<text x="65.4" y="96.2">30</text>
<text x="65.4" y="98.7">31</text>
<text x="71.4" y="97.5">DISCHRGVBUS</text>
<text x="71.4" y="100">SESSEND</text>
<text x="116.6" y="101.2">5</text>
<text x="65.4" y="106.2">32</text>
<text x="71.4" y="105">CLKOUT</text>
<text x="71.4" y="107.5">DATA7</text>
<text x="106.9" y="102.5">VBUS</text>
<text x="159.2" y="102.2" transform="rotate(-90 159.2 102.2)">4</text>
<text x="65.4" y="108.7">33</text>
<text x="65.4" y="111.2">34</text>
<text x="65.4" y="113.7">35</text>
<text x="71.4" y="110">DATA6</text>
<text x="71.4" y="112.5">DATA5</text>
<text x="109.3" y="112.5">DM</text>
<text x="110" y="110">DP</text>
<text x="116.6" y="111.2">12</text>
<text x="116.6" y="108.7">11</text>
<text x="146.6" y="108.7">3</text>
<text x="146.6" y="111.2">2</text>
<text x="151.4" y="110">IO1</text>
<text x="151.4" y="112.5">IO2</text>
<text x="160.4" y="110.6" transform="rotate(-90 160.4 110.6)">VCC</text>
<text x="206.6" y="111.2">1</text>
<text x="206.6" y="113.7">3</text>
<text x="216.7" y="111.2">2</text>
<text x="216.7" y="113.7">4</text>
<text x="65.4" y="116.2">36</text>
<text x="65.4" y="118.7">37</text>
<text x="71.4" y="115">DATA4</text>
<text x="71.4" y="117.5">DATA3</text>
<text x="71.4" y="120">DATA2</text>
<text x="110.5" y="117.5">ID</text>
<text x="116.6" y="116.2">6</text>
<text x="156.7" y="119.8" transform="rotate(-90 156.7 119.8)">1</text>
<text x="157.9" y="114.9" transform="rotate(-90 157.9 114.9)">GND</text>
<text x="206.6" y="116.2">5</text>
<text x="216.7" y="116.2">6</text>
<text x="65.4" y="121.2">38</text>
<text x="65.4" y="123.7">39</text>
<text x="71.4" y="122.4">DATA1</text>
<text x="71.4" y="124.9">DATA0</text>
<text x="106.3" y="122.4">RBIAS</text>
<text x="116.6" y="121.2">56</text>
<text x="65.4" y="128.7">41</text>
<text x="65.4" y="131.2">42</text>
<text x="71.4" y="129.9">RXVALID</text>
<text x="3.8" y="136.5">C</text>
<text x="65.4" y="133.7">43</text>
<text x="65.4" y="136.2">44</text>
<text x="71.4" y="132.4">SESSVLD</text>
<text x="71.4" y="134.9">DPPD</text>
<text x="71.4" y="137.4">DMPD</text>
<text x="274" y="136.5">C</text>
<text x="65.4" y="138.7">45</text>
<text x="65.4" y="141.2">47</text>
<text x="71.4" y="139.9">RXERROR</text>
<text x="71.4" y="142.4">VBUSVLD</text>
<text x="210.8" y="139.9">VCC</text>
<text x="213.1" y="142.4">D-</text>
<text x="219.2" y="143.7">3</text>
<text x="219.2" y="138.7">1</text>
<text x="219.2" y="141.2">2</text>
<text x="90.4" y="144.9" transform="rotate(-90 90.4 144.9)">VSS</text>
<text x="92.9" y="144.9" transform="rotate(-90 92.9 144.9)">VSS</text>
<text x="95.4" y="144.9" transform="rotate(-90 95.4 144.9)">VSS</text>
<text x="97.9" y="144.9" transform="rotate(-90 97.9 144.9)">VSS</text>
<text x="100.4" y="144.9" transform="rotate(-90 100.4 144.9)">VSS</text>
<text x="101.7" y="149.8" transform="rotate(-90 101.7 149.8)">1</text>
<text x="102.9" y="144.9" transform="rotate(-90 102.9 144.9)">VSS</text>
<text x="105.4" y="144.9" transform="rotate(-90 105.4 144.9)">VSS</text>
<text x="107.9" y="144.9" transform="rotate(-90 107.9 144.9)">GND</text>
<text x="208" y="149.9" transform="rotate(-90 208 149.9)">SH</text>
<text x="210.5" y="149.9" transform="rotate(-90 210.5 149.9)">SH</text>
<text x="210.6" y="147.4">GND</text>
<text x="212.6" y="144.9">D+</text>
<text x="219.2" y="146.2">4</text>
<text x="89.2" y="150.9" transform="rotate(-90 89.2 150.9)">50</text>
<text x="91.7" y="150.9" transform="rotate(-90 91.7 150.9)">46</text>
<text x="94.1" y="150.9" transform="rotate(-90 94.1 150.9)">40</text>
<text x="96.6" y="150.9" transform="rotate(-90 96.6 150.9)">22</text>
<text x="99.2" y="150.9" transform="rotate(-90 99.2 150.9)">24</text>
<text x="104.2" y="150.9" transform="rotate(-90 104.2 150.9)">13</text>
<text x="106.7" y="150.9" transform="rotate(-90 106.7 150.9)">57</text>
<text x="206.7" y="156" transform="rotate(-90 206.7 156)">S1</text>
<text x="209.2" y="156" transform="rotate(-90 209.2 156)">S2</text>
<text x="135.9" y="177.4">this will be a &quot;stub&quot; on USB routing, should</text>
<text x="135.9" y="179.9">be made as small as possible (i.e., route</text>
<text x="181" y="177.4">Keep USB impedance</text>
<text x="181" y="179.9">requirements!!</text>
<text x="135.9" y="182.4">pairs in series as much as possible)</text>
<text x="3.8" y="189.5">D</text>
<text x="274" y="189.5">D</text>
<text x="158.4" y="197.4">Title:</text>
<text x="226" y="197.4">Approved:</text>
<text x="237.2" y="197.4">YES</text>
<text x="158.7" y="202.4">Rev:</text>
<text x="181.2" y="202.4">Project:</text>
<text x="221" y="202.4">License:</text>
<text x="158.4" y="206.1">Date: 2019-11-11</text>
<text x="158.4" y="208.6">File:</text>
<text x="179.7" y="206.1">Time: 10:05:09 PM</text>
<text x="201" y="206.1">Sheet7</text>
<text x="209.5" y="206.1">of 8</text>
<text x="221" y="206.1">Copyright © NewAE Technology Inc.</text>
<text x="259.8" y="206.1">NewAE.com</text>
<text x="35.9" y="212.3">1</text>
<text x="104.7" y="212.3">2</text>
<text x="173.5" y="212.3">3</text>
<text x="242.3" y="212.3">4</text>
</g>
<g font-size="2.3" fill="#000080">
<text x="34.8" y="10.1">R1</text>
<text x="27.1" y="16.3">ABM8G-24.000MHZ-4Y-T3</text>
<text x="34.4" y="12.3">1M6</text>
<text x="202.2" y="13.8">USB_MicroB_Jack</text>
<text x="35.1" y="23.8">X1</text>
<text x="139.4" y="18.1">PTC2</text>
<text x="139.4" y="22.1">MF-MSMF050</text>
<text x="21.8" y="26.1">C5</text>
<text x="21.8" y="28.6">18p</text>
<text x="56.9" y="26.1">C6</text>
<text x="56.9" y="28.6">18p</text>
<text x="159.4" y="28.6">C65</text>
<text x="159.7" y="26.3">22uF</text>
<text x="69.6" y="31.3">C7</text>
<text x="69.6" y="33.8">100n</text>
<text x="79.6" y="31.3">C8</text>
<text x="79.6" y="33.8">100n</text>
<text x="89.6" y="31.3">C9</text>
<text x="89.6" y="33.8">100n</text>
<text x="99.7" y="31.3">C10</text>
<text x="99.7" y="33.8">100n</text>
<text x="109.6" y="31.3">C11</text>
<text x="109.6" y="33.8">100n</text>
<text x="119.7" y="31.3">C12</text>
<text x="119.7" y="33.8">100n</text>
<text x="184.7" y="33.8">2u2</text>
<text x="202.2" y="31.3">J3</text>
<text x="187.2" y="36.3">C13</text>
<text x="184.7" y="51.3">2u2</text>
<text x="187.2" y="53.8">C14</text>
<text x="132.2" y="66.3">C15</text>
<text x="132.2" y="68.7">2u2</text>
<text x="142.2" y="66.3">C16</text>
<text x="142.2" y="68.7">100n</text>
<text x="132.2" y="78.7">C17</text>
<text x="132.2" y="81.2">2u2</text>
<text x="142.2" y="78.7">C18</text>
<text x="142.2" y="81.2">100n</text>
<text x="199" y="78.7">D1</text>
<text x="214.2" y="80.2">330R</text>
<text x="199" y="88.5">TUSB_PHOST</text>
<text x="217.2" y="84.8">R2</text>
<text x="199" y="93.7">D2</text>
<text x="214.2" y="95.2">330R</text>
<text x="217.2" y="99.7">R3</text>
<text x="162.2" y="103.7">U6</text>
<text x="199" y="103.5">TUSB_PSNIFF</text>
<text x="209.7" y="108.7">J4</text>
<text x="159.7" y="118.7">PRTR5V0U2AX</text>
<text x="187" y="116">C19</text>
<text x="187" y="118.4">2u2</text>
<text x="194.5" y="116">C20</text>
<text x="194.5" y="118.4">2u2</text>
<text x="209.7" y="124.7">R4</text>
<text x="214.7" y="123.7">5R1</text>
<text x="125.7" y="128.9">12k</text>
<text x="125.9" y="126.2">R5</text>
<text x="137.2" y="131.2">1R0</text>
<text x="138.2" y="128.7">R6</text>
<text x="142.2" y="131.2">1R0</text>
<text x="143.2" y="128.7">R7</text>
<text x="199.7" y="131.2">5R1</text>
<text x="194.7" y="132.2">R8</text>
<text x="204.7" y="136.2">J5</text>
<text x="175.7" y="151.2">R29</text>
<text x="175.7" y="153.7">1k</text>
<text x="164.7" y="208.6">ct_frontend.SchDoc</text>
</g>
<g font-size="2.3" fill="#800000">
<text x="12.1" y="18.8">USB35_XIN</text>
<text x="57.1" y="18.8">USB35_XOUT</text>
<text x="124.7" y="18.8">USB_5V</text>
<text x="91.1" y="26.3">VCCIO</text>
<text x="194.8" y="33.8">GND</text>
<text x="224.8" y="33.8">GND</text>
<text x="154.7" y="36.3">GND</text>
<text x="171.8" y="37.5">GND</text>
<text x="121.2" y="46.3">VCCIO</text>
<text x="167.2" y="46.3">F_VBSNIFF</text>
<text x="49.6" y="48.8">F_USB0</text>
<text x="49.6" y="51.3">F_USB1</text>
<text x="49.6" y="56.3">F_USB2</text>
<text x="49.6" y="58.8">F_USB3</text>
<text x="49.6" y="61.3">F_USB4</text>
<text x="49.6" y="63.8">F_USB5</text>
<text x="167.2" y="63.8">F_VBHOST</text>
<text x="49.6" y="68.7">F_USB6</text>
<text x="49.6" y="73.7">F_USB7</text>
<text x="49.6" y="76.2">F_USB8</text>
<text x="224.8" y="76.2">GND</text>
<text x="49.6" y="78.7">F_USB9</text>
<text x="49.6" y="81.2">F_USB10</text>
<text x="49.6" y="83.7">F_USB11</text>
<text x="49.6" y="86.2">F_USB12</text>
<text x="49.6" y="88.7">F_USB13</text>
<text x="49.6" y="91.2">F_USB14</text>
<text x="49.6" y="93.7">F_USB20</text>
<text x="124.7" y="91.2">USB35_XIN</text>
<text x="124.7" y="93.7">USB35_XOUT</text>
<text x="144.7" y="91.2">GND</text>
<text x="169.8" y="93.7">GND</text>
<text x="49.6" y="96.2">F_USB15</text>
<text x="49.6" y="98.7">F_USB16</text>
<text x="49.6" y="106.2">F_USB17</text>
<text x="49.6" y="103.7">F_USBFE_CLK 23</text>
<text x="49.6" y="113.7">F_USB25</text>
<text x="49.6" y="111.2">F_USB26</text>
<text x="49.6" y="108.7">F_USB27</text>
<text x="122.2" y="111.2">USBF_D_N</text>
<text x="122.2" y="108.7">USBF_D_P</text>
<text x="49.6" y="116.2">F_USB22</text>
<text x="49.6" y="118.7">F_USB24</text>
<text x="49.6" y="121.2">F_USB21</text>
<text x="49.6" y="123.7">F_USB23</text>
<text x="219.7" y="121.2">SHUNTL</text>
<text x="49.6" y="128.7">F_USB19</text>
<text x="49.6" y="131.2">F_USB28</text>
<text x="154.7" y="128.7">GND</text>
<text x="187.3" y="126.2">GND</text>
<text x="49.6" y="133.7">F_USB29</text>
<text x="49.6" y="136.2">F_USB30</text>
<text x="49.6" y="138.7">F_USB31</text>
<text x="49.6" y="141.2">F_USB32</text>
<text x="122.2" y="138.7">GND</text>
<text x="167.2" y="146.2">F_VBDC</text>
<text x="227.3" y="153.7">GND</text>
<text x="97.2" y="163.6">GND</text>
<text x="179.7" y="163.6">GND</text>
<text x="207.3" y="163.6">GND</text>
<text x="217.2" y="168.6">USBT_D_N</text>
<text x="217.2" y="171.1">USBT_D_P</text>
</g>
<g font-size="2.2">
<text x="184.4" y="89.7">Q1</text>
<text x="184.4" y="104.7">Q2</text>
<text x="185.7" y="145.9">Q3</text>
</g>
<g font-size="2.1">
<text x="202.2" y="38.8">AP22802</text>
<text x="69.6" y="43.8">U3</text>
<text x="69.6" y="46.3">USB3500-ABZJ</text>
<text x="199.7" y="51.3">U4</text>
<text x="202.2" y="56.3">AP22802</text>
<text x="199.7" y="68.8">U5</text>
</g>
</svg>
